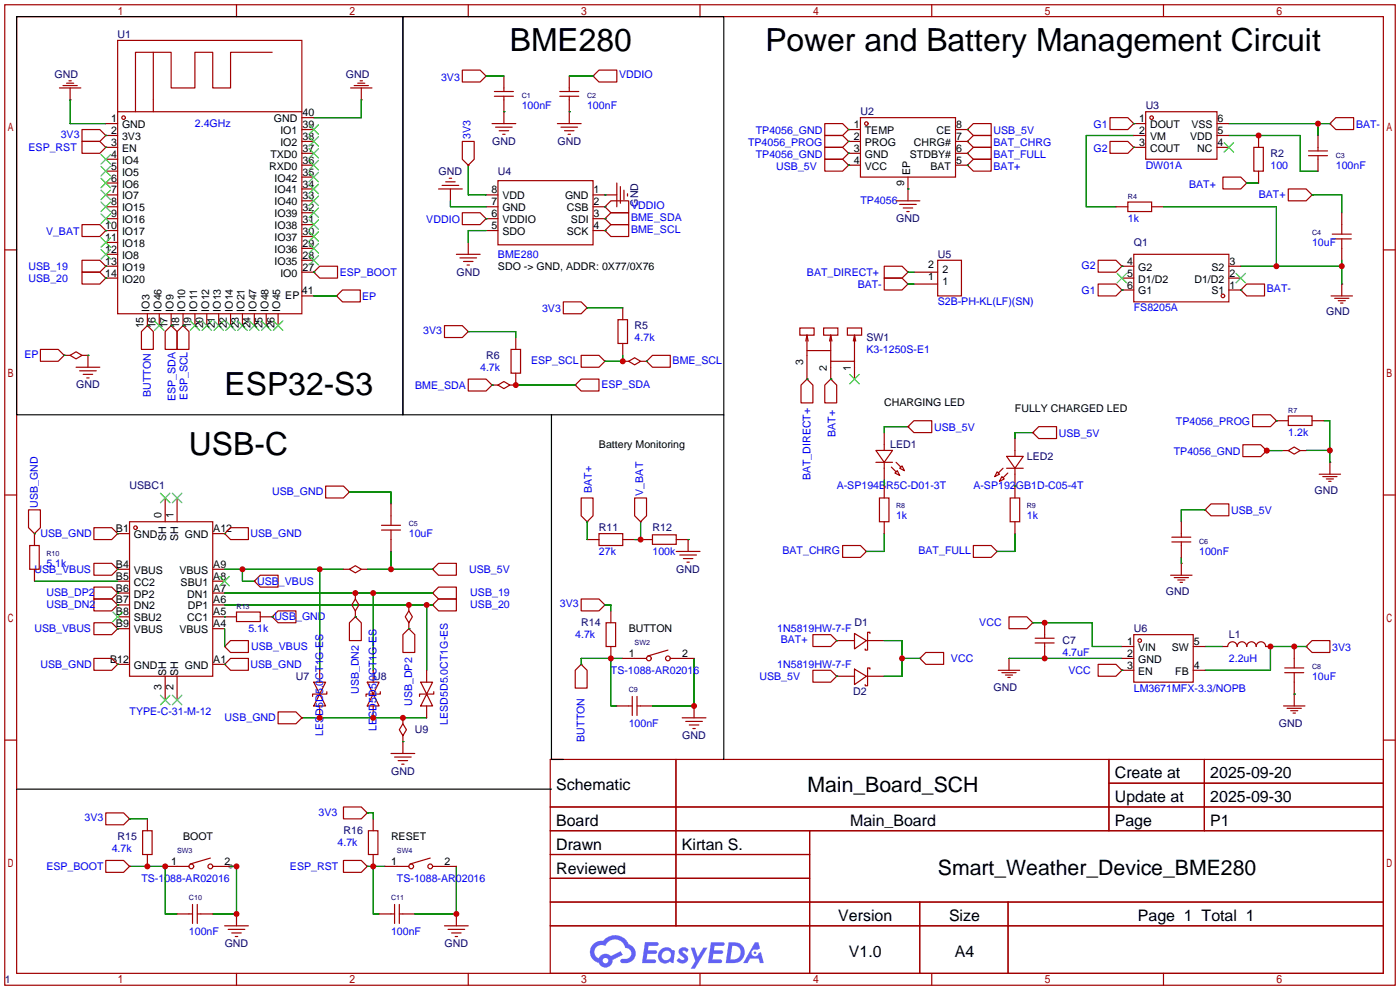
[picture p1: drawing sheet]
<svg xmlns="http://www.w3.org/2000/svg" width="299mm" height="212mm" viewBox="0 0 299 212" stroke-linecap="round" stroke-linejoin="round" font-family="sans-serif">
<g fill="#999">
<circle cx="49.3" cy="185.2" r=".51"/>
<circle cx="270.7" cy="96.4" r=".51"/>
</g>
<g fill="none" stroke="#a10000" stroke-width=".25">
<path d="M1 1h297.2v209.6h-297.2zM3.6 3.6h292.1v204.4h-292.1zM50.5 1v2.6M100.1 1v2.6M149.6 1v2.6M199.1 1v2.6M248.7 1v2.6M1 53.4h2.6M295.7 53.4h2.5M1 105.8h2.6M295.7 105.8h2.5M1 158.2h2.6"/>
<path d="M295.7 158.2h2.5M117.6 162.3h178.1v45.7h-178.1zM117.6 172.5h178.1M117.6 177.5h178.1M144.5 162.3v35.6M173 177.5v30.5M237 162.3v15.2M237 167.4h58.7M257.4 162.3v15.2M117.6 182.6h55.4M117.6 192.8h178.1M117.6 187.7h55.4"/>
<path d="M117.6 197.9h178.1M196.6 192.8v15.2M215.4 192.8v15.2M50.5 208v2.6M100.1 208v2.6M149.6 208v2.6M199.1 208v2.6M248.7 208v2.6"/>
</g>
<g fill="#5487ff">
<path d="M145.3 202.7a1.3 1.3 0 0 1 1.9 .3l-.4 .6a.54 .54 0 0 0-.9-.2l.1 .2a1.34 1.34 0 0 1 .9 1.8 1.47 1.47 0 0 1-2.3-.1l.5-.6 .8 .5a.31 .31 0 0 0 .4-.3 .31 .31 0 0 0-.3-.4 1.12 1.12 0 0 1-.7-1.8z"/>
<path d="M147.6 202.5h.9l.6 2 1.2-2h.9l-2.7 4.6h-.9l1-1.7z"/>
<path d="M137.8 201.4h1.7a1.31 1.31 0 0 1 1.2 .2 .4 .4 0 0 1-.3 .5l-1.8 .1-.1 .9h1.6a.4 .4 0 0 1 .4 .4 .4 .4 0 0 1-.5 .4h-1.6l-.2 1.2h1.4a.46 .46 0 0 1 .5 0 .46 .46 0 0 1 .1 .5l-.4 .2h-2.6z"/>
<path d="M151.9 201.4h1.7a1.32 1.32 0 0 1 1.2 .2 .39 .39 0 0 1-.3 .5l-1.8 .1-.1 .9h1.6a.4 .4 0 0 1 .4 .4 .4 .4 0 0 1-.4 .4h-1.7l-.2 1.2h1.4a.46 .46 0 0 1 .5 0 .46 .46 0 0 1 .1 .5l-.4 .2h-2.6z"/>
<path d="M161.3 201.4h.8l.3 1.3-.6 .4a.75 .75 0 0 0-1.1 .3 .75 .75 0 0 0 .5 1 .75 .75 0 0 0 .9-.7l.5-.2 .6 2.3h-.8l-.3-.9h-1.8l-.5 .9h-1z"/>
<path d="M155.7 201.4l-.6 4.4h1.5a2.27 2.27 0 0 0 2.6-2.2 2.27 2.27 0 0 0-2.7-2.2zM156.5 202.1a1.5 1.5 0 0 1 1.8 1.6 1.5 1.5 0 0 1-1.9 1.4h-.3z"/>
<path d="M141.2 203a1.6 1.6 0 0 0-.3 2.3 1.6 1.6 0 0 0 2.3 .2l.7 .3 .3-2.4-.1-.3-.5-.1a1.58 1.58 0 0 0-2.4 0zM141.8 203.5a.98 .98 0 0 1 1.6 .4 .98 .98 0 0 1-1.1 1.3 .94 .94 0 0 1-.9-.7 .94 .94 0 0 1 .4-1z"/>
<path d="M126.8 201.8a2.37 2.37 0 0 0 1.1 4 1.54 1.54 0 0 0 1.8 1 1.54 1.54 0 0 0 1.2-1.6l2.2-1.1-.5-.8-2 1a1.57 1.57 0 0 0-2.7 .5 1.5 1.5 0 0 1-.7-2.1 1.5 1.5 0 0 1 2.2-.5 2.23 2.23 0 0 1 2.3-1.4 2.23 2.23 0 0 1 2 1.8 1.16 1.16 0 0 1 1.2 1.1 1.16 1.16 0 0 1-1.1 1.2h-.7a.47 .47 0 0 0-.5 .4 .47 .47 0 0 0 .4 .5 2.17 2.17 0 0 0 2.5-.9 2.17 2.17 0 0 0-.3-2.7l-.8-.4a3.2 3.2 0 0 0-5.5-.7l-1.1 .1zM128.8 205.3a.6 .6 0 0 1 1.2 0 .6 .6 0 0 1-1.2 0z"/>
<circle cx="161.4" cy="203.6" r=".28"/>
</g>
<g fill="none" stroke="#a10000" stroke-width=".25">
<path d="M12.7 18.8h4.6M13.5 18.3h3M14.2 17.8h1.5M14.7 17.3h.5M15 18.8v2.5M25.1 8.6h39.4v58.5h-39.4zM32.8 11.2v12.7M58.2 11.2h-8.9v7.6h-3.8v-7.6h-3.8v7.6h-5.1v-7.6h-7.6v12.7M74.9 18.8h4.6M75.7 18.3h3M76.5 17.8h1.5M77 17.3h.5"/>
<path d="M77.2 18.8v2.5M98.8 15h3.8l1.3 1.3-1.3 1.2h-3.8zM103.9 16.3h.1M105.7 19.6h4M107.7 16.3v3.3M119.6 19.6h4.1M121.7 16.3v3.3M126.7 16.3h.1M128 15h3.8v2.5h-3.8l-1.3-1.2zM15 21.3h.1M17.5 30.2h3.8l1.3 1.3-1.3 1.3h-3.8zM17.5 27.7h3.8l1.3 1.3-1.3 1.2h-3.8z"/>
<path d="M22.6 31.5h.1M22.6 29h.1M22.6 26.4h2.5M22.6 29h2.5M22.6 31.5h2.5M22.6 34h2.5M22.6 36.6h2.5M22.6 39.1h2.5M25.1 23.9h39.4M64.5 37.8h2.6M64.5 35.3h2.6M64.5 32.8h2.6"/>
<path d="M64.5 30.2h2.6M64.5 27.7h2.6M64.5 25.1h2.6M77.2 21.3h.1M94.5 39.6h3.5M95.2 38.9h2.1M96 38.1h.5M98.8 30.2h2.5v3.8l-1.2 1.3-1.3-1.3zM100.1 35.3h.1M105.2 26.4h5M105.7 20.6h4M105.9 27.2h3.6"/>
<path d="M106.4 38.6h20.3v13.7h-20.3zM106.7 27.9h2M107.4 28.7h.5M107.7 20.6v5.8M119.1 26.4h5.1M119.6 20.6h4.1M119.9 27.2h3.5M120.6 27.9h2.1M121.4 28.7h.5M121.7 20.6v5.8M131.8 39.1v5.1M132.6 39.9v3.5"/>
<path d="M176.3 26.4h3.8l1.3 1.3-1.3 1.3h-3.8zM176.3 31.5h3.8l1.3 1.3-1.3 1.2h-3.8zM176.3 29h3.8l1.3 1.2-1.3 1.3h-3.8zM176.3 34h3.8l1.3 1.3-1.3 1.3h-3.8zM181.4 27.7h.1M181.4 32.8h.1M181.4 30.2h.1M181.4 35.3h.1M181.4 35.3h2.5M181.4 32.8h2.5M181.4 30.2h2.5M181.4 27.7h2.5"/>
<path d="M183.9 25.1h20.3v12.7h-20.3zM194.1 37.8v5.1M204.2 35.3h2.6M204.2 32.8h2.6M204.2 30.2h2.6M204.2 27.7h2.6M206.8 35.3h.1M206.8 27.7l1.2-1.3h3.8v2.6h-3.8zM206.8 27.7h.1M206.8 30.2l1.2-1.2h3.8v2.5h-3.8zM206.8 30.2h.1M206.8 32.8h.1"/>
<path d="M208 34h3.8v2.6h-3.8l-1.2-1.3zM208 31.5h3.8v2.5h-3.8l-1.2-1.2zM237.2 25.1h3.8l1.3 1.3-1.3 1.3h-3.8zM237.2 30.2h3.8l1.3 1.3-1.3 1.3h-3.8zM242.3 26.4h.1M242.3 31.5h.1M242.3 26.4h2.6M242.3 29h2.6M242.3 31.5h2.6M244.9 23.9h15.2v10.1h-15.2zM260.1 26.4h2.5M260.1 29h2.5"/>
<path d="M260.1 31.5h2.5M261.4 37.8h3.8l1.2 1.3-1.2 1.3h-3.8zM266.4 39.1h.1M268 31.5h2v5.1h-2zM269 29v2.5M269 36.6v2.5M279.7 33.3h4M279.7 32.3h4M281.7 29v3.3M281.7 33.3v3.3M284.2 26.4l1.3-1.3h3.8v2.6h-3.8zM284.2 26.4h.1"/>
<path d="M17.5 55.6h3.8l1.3 1.3-1.3 1.3h-3.8zM17.5 58.2h3.8l1.3 1.2-1.3 1.3h-3.8zM17.5 48h3.8l1.3 1.3-1.3 1.2h-3.8zM22.6 56.9h.1M22.6 59.4h.1M22.6 49.3h.1M22.6 41.7h2.5M22.6 44.2h2.5M22.6 46.7h2.5M22.6 49.3h2.5M22.6 51.8h2.5M22.6 54.4h2.5"/>
<path d="M22.6 56.9h2.5M22.6 59.4h2.5M64.5 58.2h2.6M64.5 55.6h2.6M64.5 53.1h2.6M64.5 50.5h2.6M64.5 48h2.6M64.5 45.5h2.6M64.5 42.9h2.6M64.5 40.4h2.6M67.1 58.2h.1M68.3 56.9h3.8v2.5h-3.8l-1.2-1.2z"/>
<path d="M93.7 40.4h5.1M96.3 40.4v2.5M97.5 54.4h5.1M98.3 55.1h3.6M98.8 45.5h3.8l1.3 1.2-1.3 1.3h-3.8zM99.1 55.9h2M99.8 56.6h.5M100.1 51.8v2.6M103.9 46.7h.1M103.9 41.7h2.5M103.9 44.2h2.5M103.9 46.7h2.5"/>
<path d="M103.9 49.3h2.5M126.7 41.7h5.1M126.7 44.2h2.6M126.7 46.7h2.6M126.7 49.3h2.6M129.3 49.3h.1M129.3 46.7h.1M129.3 44.2h.1M130.6 48h3.8v2.5h-3.8l-1.3-1.2zM130.6 45.5h3.8v2.5h-3.8l-1.3-1.3zM130.6 42.9h3.8v2.6h-3.8l-1.3-1.3zM133.3 40.6v2.1"/>
<path d="M134.1 41.4v.5M189 59.4h3.8l1.3 1.3-1.3 1.3h-3.8zM189 56.9h3.8l1.3 1.3-1.3 1.2h-3.8zM191.5 42.9h5.1M192.3 43.7h3.5M193 44.4h2.1M193.8 45.2h.5M194.1 58.2h.1M195.3 58.2h5.1M200.4 55.6h5.1v7.6h-5.1zM234.7 55.6h3.8l1.3 1.3-1.3 1.3h-3.8zM238.5 44.2h2.5"/>
<path d="M239.8 56.9h.1M239.8 56.9h2.5M239.8 59.4h2.5M241 43.2h5.1v2h-5.1zM242.3 54.4h20.3v10.1h-20.3zM246.1 44.2h2.6M262.6 56.9h2.6M262.6 59.4h2.6M275.3 40.4h3.8l1.3 1.3-1.3 1.2h-3.8zM280.4 41.7h.1M284.7 51.1h4.1M284.7 50h4.1"/>
<path d="M286.8 45.5v4.5M286.8 51.1v4.5M8.6 74.7h3.8l1.3 1.2-1.3 1.3h-3.8zM13.7 75.9h.1M13.7 75.9h1.3M15 75.9l1.3-.7 1.2 .7-1.2 .8zM16.3 78.5h5M17 79.2h3.6M17.5 75.9h1.3v2.6M31.5 69.6l1.3 1.3v3.8h-2.6v-3.8zM31.5 69.6h.1M31.5 67.1v2.5"/>
<path d="M34 67.1v2.5M36.6 69.6l1.2 1.3v3.8h-2.5v-3.8zM36.6 69.6h.1M36.6 67.1v2.5M39.1 69.6l1.3 1.3v3.8h-2.6v-3.8zM39.1 69.6h.1M39.1 67.1v2.5M41.7 67.1v2.5M44.2 67.1v2.5M46.7 67.1v2.5M49.3 67.1v2.5M51.8 67.1v2.5"/>
<path d="M54.4 67.1v2.5M56.9 67.1v2.5M59.4 67.1v2.5M64.5 63.2h2.6M71.9 63.2h.1M73.2 62h3.8v2.5h-3.8l-1.3-1.3zM95 69.6h3.8l1.3 1.3-1.3 1.2h-3.8zM100.1 70.9h.1M109.2 74.7h2.1v5.1h-2.1zM110.2 72.1v2.6M110.2 79.8v2.5h-1.2M120.4 64.5h3.8l1.3 1.3-1.3 1.3h-3.8z"/>
<path d="M124.2 75.9h3.8l1.3 1.3-1.3 1.3h-3.8zM125.5 65.8h.1M129.3 77.2h.1M132.1 68.3h2v5.1h-2zM133.1 65.8v2.5M133.1 73.4v2.5M133.1 77.2h1.3M134.4 77.2l1.2-.7 1.3 .7-1.3 .8zM136.9 77.2h1.3M138.2 77.2l1.2-1.3h3.9v2.6h-3.9zM138.2 77.2h.1M170.9 70.1h3.1v1.5h-3.1z"/>
<path d="M172.5 71.6v3.3h5M172.5 74.9v6.1M172.5 71.6l.2 1.3M172.5 71.6l-.3 1.3M176 70.1h3.1v1.5h-3.1zM177.5 71.6v5.6h5.1v-5.6M177.5 77.2v3.8M177.5 71.6l.3 1.3M177.5 71.6l-.2 1.3M181.1 70.1h3v1.5h-3zM182.6 77.2v3.8M182.6 71.6l.3 1.3"/>
<path d="M182.6 71.6l-.2 1.3M194.1 60.7h.1M195.3 60.7h5.1M234.7 60.7h3.8l1.3 1.3-1.3 1.2h-3.8zM239.8 62h.1M239.8 62h2.5M262.6 62h2.6M265.2 62l1.2-1.3h3.9v2.5h-3.9zM265.2 62h.1M284.5 63.2h4.6M285.2 63.8h3.1M286 64.3h1.5"/>
<path d="M286.5 64.8h.5M286.8 60.7h.1M286.8 60.7v2.5M17.8 80h2M18.5 80.8h.5M100.1 81h3.8l1.3 1.3-1.3 1.3h-3.8zM105.2 82.3h.1M105.2 82.3h1.2M106.4 82.3l1.3-.8 1.3 .8-1.3 .8zM122.9 82.3l1.3-1.3h3.8v2.6h-3.8zM122.9 82.3h.1M171.2 82.3l1.3-1.3 1.2 1.3v3.8h-2.5z"/>
<path d="M172.5 81h.1M176.3 82.3l1.2-1.3 1.3 1.3v3.8h-2.5zM177.5 81h.1M187.2 96.3h3.6l-1.8 2.5zM187.2 98.8h3.6M189 92.5v3.8M189 98.8v3.8M190.5 99.8l1 1M191.5 98.8l1 1M194.1 91.2h.1M195.3 89.9h3.8v2.6h-3.8l-1.2-1.3zM215.1 97.5h3.6l-1.8 2.6z"/>
<path d="M216.9 93.7v3.8M220.7 92.5l1.3-1.3h3.8v2.5h-3.8zM220.7 92.5h.1M265.6 95h3.8l1.3 1.3-1.3 1.3h-3.8zM267.7 88.6h3.8l1.3 1.3-1.3 1.3h-3.8zM270.7 96.3h.1M272.8 89.9h.1M272.8 89.9h2.5M274.1 96.3h1.2M275.3 96.3l1.3-.8 1.3 .8-1.3 .8zM275.3 88.9h5.1v2h-5.1zM277.9 96.3h1.2"/>
<path d="M280.4 89.9h2.6M284.2 98.8h.1M284.2 98.8v2.5M6.1 109h2.5v3.8l-1.2 1.2-1.3-1.2zM6.3 116.6h2.1v5.1h-2.1zM7.4 114h.1M7.4 114v2.6M20.1 112.8h3.8l1.2 1.2-1.2 1.3h-3.8zM25.1 114h.1M25.1 114h2.6M27.7 111.5h17.8v33h-17.8zM35.3 106.4v5.1"/>
<path d="M37.8 106.4v5.1M45.5 114h2.5M48 114l1.3-1.2h3.8v2.5h-3.8zM48 114h.1M69.6 103.9h3.8l1.3 1.3-1.3 1.2h-3.8zM74.7 105.2h.1M81.5 113.3h4.1M81.5 112.3h4.1M83.6 107.7v4.6M83.6 113.3v4.6M124.2 106.4h2.5v3.8l-1.2 1.3-1.3-1.3zM125.5 111.5h.1"/>
<path d="M125.5 115.3h2.5M128 114h5.1v2.6h-5.1zM133.1 115.3h2.5M135.6 106.4h2.6v3.8l-1.3 1.3-1.3-1.3zM136.9 111.5h.1M136.9 115.3h2.5M139.4 114.3h5.1v2h-5.1zM144.5 115.3h2.6v2.6M144.5 117.9h5.1M145.3 118.6h3.5M146 119.4h2.1M180.1 116.6h3.8l1.3 1.3-1.3 1.2h-3.8z"/>
<path d="M185.2 117.9h.1M188 106.4h2v5.1h-2zM189 103.9v2.5M189 111.5v2.5M191.3 101.1l.5-.5 .5 1zM192.3 100.1l.5-.5 .5 1zM208 116.6h3.8l1.3 1.3-1.3 1.2h-3.8zM213.1 100.8l.5 .5-1 .6zM213.1 117.9h.1M214.1 101.9l.5 .5-1 .5zM214.4 100.1l-1 1M215.1 100.1h3.6"/>
<path d="M215.4 101.1l-1 1M215.9 106.4h2v5.1h-2zM216.9 100.1v6.3M216.9 111.5v2.5M250.4 115.8h4.1M250.4 114.8h4.1M252.5 111.5v3.3M252.5 115.8v3.3M257.6 109h.1M258.8 107.7h3.8v2.5h-3.8l-1.2-1.2zM281.9 101.3h4.6M282.7 101.9h3.1"/>
<path d="M283.5 102.4h1.5M284 102.9h.5M7.4 121.7v2.5M20.1 120.4h3.8l1.2 1.3-1.2 1.2h-3.8zM20.1 133.1h3.8l1.2 1.3-1.2 1.2h-3.8zM20.1 125.5h3.8l1.2 1.2-1.2 1.3h-3.8zM20.1 128h3.8l1.2 1.3-1.2 1.3h-3.8zM25.1 121.7h.1M25.1 134.4h.1M25.1 126.7h.1M25.1 129.3h.1M25.1 121.7h2.6"/>
<path d="M25.1 124.2h2.6M25.1 126.7h2.6M25.1 129.3h2.6M25.1 131.8h2.6M25.1 134.4h2.6M45.5 121.7h2.5M45.5 124.2h2.5M45.5 126.7h2.5M45.5 129.3h2.5M45.5 131.8h5M45.5 134.4h2.5M48 138.2l1.3-1.3h3.8v2.5h-3.8z"/>
<path d="M48 138.2h.1M50.5 130.8h5.1v2h-5.1zM54.4 124.2h.1M55.6 122.9h3.8v2.6h-3.8l-1.2-1.3zM55.6 131.8h2.6M58.2 131.8h.1M59.4 130.6h3.8v2.5h-3.8l-1.2-1.3zM73.4 121.7h1.3M74.7 133.1l1.2-1.3 1.3 1.3v3.8h-2.5zM74.7 121.7l1.2-.8 1.3 .8-1.3 .7zM75.9 131.8h.1M75.9 128l.8 1.3-.8 1.3-.7-1.3z"/>
<path d="M75.9 126.7v1.3M75.9 130.6v1.2M77.2 121.7h1.3M87.4 134.4l1.2 1.2v3.8h-2.5v-3.8zM87.4 134.4h.1M87.4 130.6l.7 1.2-.7 1.3-.8-1.3zM87.4 129.3v1.3M87.4 133.1v1.3M92.5 126.7l1.2-1.2h3.8v2.5h-3.8zM92.5 126.7h.1M92.5 129.3l1.2-1.3h3.8v2.6h-3.8zM92.5 129.3h.1"/>
<path d="M92.5 121.7l1.2-1.3h3.8v2.5h-3.8zM92.5 121.7h.1M124.2 128h3.8l1.3 1.3-1.3 1.3h-3.8zM129.3 129.3h.1M129.5 133.1h2.1v5.1h-2.1zM130.6 130.6v2.5M130.6 138.2v2.5M142.7 138.9l-4.3 1.3M146.8 120.1h.5M173.7 135.6h3.8l1.3 1.3-1.3 1.3h-3.8zM178.8 136.9h.1M178.8 136.9h3.8"/>
<path d="M182.6 135.4l2.6 1.5-2.6 1.8zM185.2 136.9h3.8M185.9 135.4v-.3h-.5v3.8h-.5v-.2M197.9 139.4h3.8v2.6h-3.8l-1.3-1.3zM215.6 131.8h3.9l1.2 1.3-1.2 1.3h-3.9zM220.7 133.1h.1M221.2 137.4h4.1M221.2 136.4h4.1M223.3 133.1v3.3M223.3 137.4v3.3M239.8 138.2h2.5M242.3 135.6h12.7v10.2h-12.7z"/>
<path d="M250.2 122.9h4.6M251 123.4h3M251.7 124h1.5M252.2 124.5h.5M252.5 120.4h.1M252.5 120.4v2.5M255 138.2h2.6M261.4 138.2h1a1.02 1.02 0 0 1 1-1 1.02 1.02 0 0 1 1 1 1.02 1.02 0 0 1 1-1 1.02 1.02 0 0 1 1 1 1.02 1.02 0 0 1 1.1-1 1.02 1.02 0 0 1 1 1 1.02 1.02 0 0 1 1-1 1.02 1.02 0 0 1 1 1h1M276.6 138.2v4.5M279.1 138.2h.1M280.4 136.9h3.8v2.5h-3.8l-1.3-1.2zM20.1 140.7h3.8l1.2 1.3-1.2 1.3h-3.8z"/>
<path d="M25.1 142h.1M25.1 142h2.6M35.3 144.5v5.1M37.8 144.5v5.1M45.5 142h2.5M48 142h.1M49.3 140.7h3.8v2.6h-3.8l-1.3-1.3zM59.4 152.1h3.8l1.3 1.3-1.3 1.3h-3.8zM64.5 153.4h.1M67.1 145.8h2.5l-1.3 2.5zM68.3 148.3l1.3 2.6h-2.5zM68.3 143.3v2.5"/>
<path d="M68.3 150.9v2.5M69.8 147.8v.5h-3v.5M78.5 145.8h2.5l-1.2 2.5zM79.8 148.3l1.2 2.6h-2.5zM79.8 143.3v2.5M79.8 150.9v2.5M81.3 147.8v.5h-3.1v.5M86.1 154.7l.8 1.3-.8 1.2-.8-1.2zM86.1 153.4v1.3M86.1 157.2v3.8M89.9 145.8h2.6l-1.3 2.5zM91.2 148.3l1.3 2.6h-2.6z"/>
<path d="M91.2 143.3v2.5M91.2 150.9v2.5M92.7 147.8v.5h-3v.5M124.2 142l1.3 1.3v3.8h-2.6v-3.8zM124.2 142h.1M131.8 150.9h3.3M133.1 140.7h5.1M135.1 148.8v4.1M136.1 150.9h3.3M136.1 148.8v4.1M143.3 140.7h5M145.8 153.4h5.1"/>
<path d="M146.6 154.2h3.5M147.3 154.9h2.1M148.1 155.7h.5M148.3 150.9v2.5M173.7 143.3h3.8l1.3 1.2-1.3 1.3h-3.8zM178.8 144.5h.1M178.8 144.5h3.8M182.6 143l2.6 1.5-2.6 1.8zM185.2 144.5h3.8M185.9 143v-.3h-.5v3.9h-.5v-.3M196.6 140.7h.1M213.4 143.3h4.5"/>
<path d="M214.1 143.8h3.1M214.9 144.3h1.5M215.4 144.8h.5M215.6 140.7h.1M215.6 140.7v2.6M234.7 142h3.8l1.3 1.3-1.3 1.2h-3.8zM239.8 143.3h.1M239.8 143.3h2.5M239.8 140.7h2.5M255 143.3h2.6M274.3 150.9h4.6M274.6 143.8h4"/>
<path d="M274.6 142.7h4M275.1 151.4h3M275.8 151.9h1.6M276.4 152.4h.5M276.6 148.3h.1M276.6 143.8v7.1M22.6 173.7h3.8l1.3 1.3-1.3 1.3h-3.8zM27.7 175h.1M30.5 177.5h2v5.1h-2zM31.5 175v2.5M73.4 172.5h3.8l1.3 1.2-1.3 1.3h-3.8zM78.5 173.7h.1"/>
<path d="M78.7 177.5h2.1v5.1h-2.1zM79.8 175v2.5M83.6 161h5M84.3 161.8h3.6M85.1 162.6h2M85.9 163.3h.5M22.6 183.9h3.8l1.3 1.3-1.3 1.2h-3.8zM27.7 185.2h.1M31.5 182.6v2.6M35.3 185.2h5.1M37.8 195.3h3.3M41.1 193.3v4.1"/>
<path d="M42.2 193.3v4.1M42.2 195.3h3.3M45 183.4l-4.4 1.3M45.5 185.2h5M48 197.9h5.1M48.8 198.6h3.5M49.5 199.4h2.1M50.5 195.3v2.6M73.4 183.9h3.8l1.3 1.3-1.3 1.2h-3.8zM78.5 185.2h.1M79.8 182.6v2.6M81 195.3h3.3"/>
<path d="M82.3 185.2h5.1M84.3 193.3v4.1M85.3 195.3h3.3M85.3 193.3v4.1M91.9 183.4l-4.3 1.3M92.5 185.2h5M95 197.9h5.1M95.8 198.6h3.5M96.5 199.4h2.1M97.5 195.3v2.6M50.3 200.2h.5M97.3 200.2h.5"/>
<circle cx="26.4" cy="25.1" r=".38"/>
<circle cx="185.2" cy="26.4" r=".38"/>
<circle cx="246.1" cy="25.1" r=".38"/>
<circle cx="261.4" cy="63.2" r=".38"/>
<circle cx="29" cy="112.8" r=".38"/>
<circle cx="243.6" cy="136.9" r=".38"/>
<circle cx="138.7" cy="140.7" r=".51"/>
<circle cx="142.7" cy="140.7" r=".51"/>
<circle cx="40.9" cy="185.2" r=".51"/>
<circle cx="45" cy="185.2" r=".51"/>
<circle cx="87.9" cy="185.2" r=".51"/>
<circle cx="91.9" cy="185.2" r=".51"/>
</g>
<g fill="none" stroke="#008700" stroke-width=".25">
<path d="M103.9 16.3h3.8M121.7 16.3h5M15 21.3v5.1h7.6M22.6 31.5h.1M22.6 29h.1M77.2 21.3v3.8h-10.1M100.1 35.3v6.4h3.8M107.7 23.9h.1M121.7 23.9h.1M181.4 27.7h.1M181.4 32.8h.1M181.4 30.2h.1"/>
<path d="M181.4 35.3h.1M206.8 32.8h.1M206.8 30.2h.1M206.8 35.3h.1M206.8 27.7h.1M242.3 26.4h.1M242.3 31.5h.1M242.3 29h-10.1v15.2h6.3M262.6 26.4h21.6M262.6 29h15.3v7.6h3.8M266.4 39.1h2.6M281.7 26.4v2.6"/>
<path d="M22.6 56.9h.1M22.6 59.4h.1M22.6 49.3h.1M67.1 58.2h.1M96.3 42.9v1.3h7.6M103.9 46.7h.1M103.9 49.3h-3.8v2.5M129.3 49.3h.1M129.3 46.7h.1M129.3 41.7h.1M129.3 44.2h.1M194.1 40.4h.1"/>
<path d="M194.1 58.2h1.2M239.8 56.9h.1M248.7 44.2h24.1v12.7M265.2 56.9h21.6M280.4 41.7h6.4v3.8M286.8 55.6v5.1M13.7 75.9h.1M18.8 75.9h.1M31.5 69.6h.1M36.6 69.6h.1M39.1 69.6h.1M67.1 63.2h4.8"/>
<path d="M100.1 70.9h10.1v1.2M125.5 65.8h7.6M133.1 75.9v1.3h-3.8M138.2 77.2h.1M194.1 60.7h1.2M239.8 62h.1M265.2 62h.1M105.2 82.3h.1M110.2 82.3h12.7M172.5 81h.1M177.5 81h.1M194.1 91.2h-5.1v1.3"/>
<path d="M220.7 92.5h-3.8v1.2M272.8 89.9h.1M274.1 96.3h-3.4v.1M279.1 96.3h5.1M283 89.9h1.2v8.9M7.4 114h.1M25.1 114h.1M48 114h.1M74.7 105.2h8.9v2.5M83.6 117.9v3.8M125.5 111.5v3.8M136.9 111.5v3.8h-1.3"/>
<path d="M147.1 115.3h.1M189 102.6v1.3M189 114v3.9h-3.8M216.9 103.9h.1M216.9 114v3.9h-3.8M252.5 119.1v1.3M257.6 109h-5.1v2.5M7.4 124.2h17.7M25.1 121.7h.1M25.1 134.4h.1M25.1 126.7h.1M25.1 129.3h.1"/>
<path d="M48 131.8h.1M48 126.7h44.5M48 129.3h44.5M48 121.7h25.4M48 134.4v3.8M51.8 121.7v2.5h2.6M58.2 131.8h.1M68.3 121.7v21.6M75.9 131.8h.1M78.5 121.7h14M79.8 126.7v16.6M87.4 134.4h.1"/>
<path d="M91.2 129.3v14M129.3 129.3h1.3v1.3M178.8 136.9h.1M189 136.9h3.8v7.6h-3.8M220.7 133.1h12.7v5.1h6.4M257.6 138.2h3.8M279.1 138.2h-7.6v5.1h-13.9M25.1 142h.1M48 142h.1M64.5 153.4h26.7M86.1 158.5h.1M130.6 140.7v10.2h1.2"/>
<path d="M133.1 140.7h-8.9v1.3M148.3 140.7v10.2h-8.9M178.8 144.5h.1M192.8 140.7h3.8M215.6 140.7h24.2M239.8 143.3h.1M276.6 148.3h.1M27.7 175h3.8M78.5 173.7h1.3v1.3M27.7 185.2h7.6v10.1h2.5M49.3 185.2h1.2v10.1h-5M78.5 185.2h3.8"/>
<path d="M79.8 185.2v10.1h1.2M97.5 185.2v10.1h-8.9"/>
</g>
<g fill="none" stroke="#3c3" stroke-width=".25">
<path d="M21.6 33l2 2.1M21.6 35.6l2 2M21.6 38.1l2 2M23.6 33l-2 2.1M23.6 35.6l-2 2M23.6 38.1l-2 2M66 39.4l2.1 2M66 36.8l2.1 2.1M66 34.3l2.1 2M66 31.8l2.1 2M66 29.2l2.1 2M66 26.7l2.1 2"/>
<path d="M68.1 39.4l-2.1 2M68.1 36.8l-2.1 2.1M68.1 34.3l-2.1 2M68.1 31.8l-2.1 2M68.1 29.2l-2.1 2M68.1 26.7l-2.1 2M261.6 30.5l2.1 2M263.7 30.5l-2.1 2M21.6 40.6l2 2.1M21.6 43.2l2 2M21.6 45.7l2 2.1M21.6 50.8l2 2"/>
<path d="M21.6 53.3l2 2.1M23.6 40.6l-2 2.1M23.6 43.2l-2 2M23.6 45.7l-2 2.1M23.6 50.8l-2 2M23.6 53.3l-2 2.1M66 54.6l2.1 2M66 52.1l2.1 2M66 49.5l2.1 2.1M66 47l2.1 2M66 44.4l2.1 2.1M66 41.9l2.1 2"/>
<path d="M68.1 54.6l-2.1 2M68.1 52.1l-2.1 2M68.1 49.5l-2.1 2.1M68.1 47l-2.1 2M68.1 44.4l-2.1 2.1M68.1 41.9l-2.1 2M238.8 58.4l2 2.1M240.8 58.4l-2 2.1M264.2 58.4l2 2.1M266.2 58.4l-2 2.1M33 68.6l2.1 2M35.1 68.6l-2.1 2"/>
<path d="M40.6 68.6l2.1 2M42.7 68.6l-2.1 2M43.2 68.6l2 2M45.2 68.6l-2 2M45.7 68.6l2.1 2M47.8 68.6l-2.1 2M48.3 68.6l2 2M50.3 68.6l-2 2M50.8 68.6l2 2M52.8 68.6l-2 2M53.3 68.6l2.1 2M55.4 68.6l-2.1 2"/>
<path d="M55.9 68.6l2 2M57.9 68.6l-2 2M58.4 68.6l2.1 2M60.5 68.6l-2.1 2M181.6 80l2 2M183.6 80l-2 2M34.3 105.4l2 2M36.3 105.4l-2 2M36.8 105.4l2.1 2M38.9 105.4l-2.1 2M24.1 130.8l2.1 2M26.2 130.8l-2.1 2"/>
<path d="M47 123.2l2 2M49 123.2l-2 2M34.3 148.6l2 2M36.3 148.6l-2 2M36.8 148.6l2.1 2M38.9 148.6l-2.1 2"/>
</g>
<path d="M3.6 3.6h82.5v85h-82.5zM86.1 3.6h68.6v85h-68.6zM117.9 88.6v73.7h2.5M154.7 88.6v73.7M3.6 168.7h114.3" fill="none" stroke="#000" stroke-width=".25"/>
<g fill="#c00">
<circle cx="35.3" cy="185.2" r=".63"/>
<circle cx="31.5" cy="185.2" r=".63"/>
<circle cx="79.8" cy="185.2" r=".63"/>
<circle cx="50.5" cy="195.3" r=".63"/>
<circle cx="50.5" cy="185.2" r=".63"/>
<circle cx="97.5" cy="195.3" r=".63"/>
<circle cx="284.2" cy="96.3" r=".63"/>
<circle cx="281.7" cy="26.4" r=".63"/>
<circle cx="269" cy="29" r=".63"/>
<circle cx="286.8" cy="56.9" r=".63"/>
<circle cx="272.8" cy="56.9" r=".63"/>
<circle cx="270.7" cy="96.3" r=".64"/>
<circle cx="86.1" cy="153.4" r=".63"/>
<circle cx="79.8" cy="153.4" r=".63"/>
<circle cx="68.3" cy="153.4" r=".63"/>
<circle cx="75.9" cy="126.7" r=".63"/>
<circle cx="79.8" cy="126.7" r=".63"/>
<circle cx="91.2" cy="129.3" r=".63"/>
<circle cx="87.4" cy="129.3" r=".63"/>
<circle cx="51.8" cy="121.7" r=".63"/>
<circle cx="68.3" cy="121.7" r=".63"/>
<circle cx="83.6" cy="121.7" r=".63"/>
<circle cx="223.3" cy="140.7" r=".63"/>
<circle cx="271.5" cy="138.2" r=".63"/>
<circle cx="276.6" cy="138.2" r=".63"/>
<circle cx="223.3" cy="133.1" r=".63"/>
<circle cx="192.8" cy="140.7" r=".63"/>
<circle cx="133.1" cy="77.2" r=".63"/>
<circle cx="110.2" cy="82.3" r=".63"/>
<circle cx="130.6" cy="140.7" r=".63"/>
<circle cx="148.3" cy="150.9" r=".63"/>
<circle cx="136.9" cy="115.3" r=".63"/>
</g>
<g font-size="6.8">
<text x="109" y="10.8">BME280</text>
<text x="163.6" y="10.8">Power and Battery Management Circuit</text>
<text x="48" y="84.5">ESP32-S3</text>
<text x="40.4" y="97.2">USB-C</text>
</g>
<g font-size="4.5">
<text x="172.6" y="169.2">Main_Board_SCH</text>
<text x="200.4" y="187">Smart_Weather_Device_BME280</text>
</g>
<g font-size="3.4">
<text x="238.3" y="166.4">Create at</text>
<text x="258.7" y="166.4">2025-09-20</text>
<text x="118.9" y="168.9">Schematic</text>
<text x="238.3" y="171.4">Update at</text>
<text x="258.7" y="171.4">2025-09-30</text>
<text x="118.9" y="176.5">Board</text>
<text x="181.7" y="176.5">Main_Board</text>
<text x="238.3" y="176.5">Page</text>
<text x="258.7" y="176.5">P1</text>
<text x="118.9" y="181.6">Drawn</text>
<text x="145.7" y="181.6">Kirtan S.</text>
<text x="118.9" y="186.7">Reviewed</text>
<text x="179.2" y="196.8">Version</text>
<text x="202.8" y="196.8">Size</text>
<text x="243.2" y="196.8">Page 1 Total 1</text>
<text x="181.4" y="204.5">V1.0</text>
<text x="204.1" y="204.5">A4</text>
</g>
<g font-size="2.3" fill="#000080">
<text x="25.1" y="8.1">U1</text>
<text x="11.7" y="16.6">GND</text>
<text x="73.9" y="16.6">GND</text>
<text x="244.9" y="23.3">U3</text>
<text x="183.9" y="24.6">U2</text>
<text x="105.2" y="31">GND</text>
<text x="119.1" y="31">GND</text>
<text x="271.5" y="33.5">R2</text>
<text x="93.7" y="37.3">GND</text>
<text x="106.4" y="37.3">U4</text>
<text x="136.4" y="44.2" transform="rotate(-90 136.4 44.2)">GND</text>
<text x="191.5" y="47.5">GND</text>
<text x="242.3" y="52.5">Q1</text>
<text x="97.6" y="58.9">GND</text>
<text x="200.4" y="55.1">U5</text>
<text x="135.6" y="70.3">R5</text>
<text x="283.5" y="67.4">GND</text>
<text x="103.9" y="76.7">R6</text>
<text x="185.2" y="72.9">SW1</text>
<text x="16.3" y="83">GND</text>
<text x="190.2" y="95.7">LED1</text>
<text x="219.5" y="98.3">LED2</text>
<text x="27.7" y="104.6">USBC1</text>
<text x="280.9" y="105.5">GND</text>
<text x="128" y="113.5">R11</text>
<text x="139.4" y="113.5">R12</text>
<text x="144.5" y="122.4">GND</text>
<text x="249.2" y="127.1">GND</text>
<text x="124.2" y="133.8">R14</text>
<text x="182.6" y="133.8">D1</text>
<text x="227.1" y="137.6">C7</text>
<text x="242.3" y="135.1">U6</text>
<text x="262.6" y="136.4">L1</text>
<text x="63.2" y="145.3">U7</text>
<text x="79.8" y="145.3">U8</text>
<text x="182.4" y="148.6">D2</text>
<text x="212.3" y="147.7">GND</text>
<text x="273.3" y="155.4">GND</text>
<text x="88.6" y="156.7">U9</text>
<text x="145.8" y="158">GND</text>
<text x="83.6" y="165.6">GND</text>
<text x="25.1" y="179.5">R15</text>
<text x="73.4" y="178.3">R16</text>
<text x="48" y="202.4">GND</text>
<text x="95" y="202.4">GND</text>
<text x="1" y="210">1</text>
</g>
<g font-size="2.3" fill="#00f">
<text x="94.3" y="17.2">3V3</text>
<text x="132.3" y="16.7">VDDIO</text>
<text x="111.5" y="23.3">100nF</text>
<text x="125.5" y="23.3">100nF</text>
<text x="13" y="29.4">3V3</text>
<text x="41.7" y="27.1">2.4GHz</text>
<text x="100.5" y="29.7" transform="rotate(-90 100.5 29.7)">3V3</text>
<text x="161.5" y="28.6">TP4056_GND</text>
<text x="212.3" y="28.6">USB_5V</text>
<text x="233.7" y="27.3">G1</text>
<text x="289.8" y="27.3">BAT-</text>
<text x="6.1" y="32.2">ESP_RST</text>
<text x="159.9" y="31.2">TP4056_PROG</text>
<text x="161.5" y="33.7">TP4056_GND</text>
<text x="212.3" y="31.1">BAT_CHRG</text>
<text x="212.3" y="33.7">BAT_FULL</text>
<text x="233.7" y="32.4">G2</text>
<text x="165.9" y="36.3">USB_5V</text>
<text x="212.3" y="36.2">BAT+</text>
<text x="244.9" y="36">DW01A</text>
<text x="254.1" y="40.1">BAT+</text>
<text x="271.5" y="36">100</text>
<text x="285.5" y="36">100nF</text>
<text x="91.1" y="47.7">VDDIO</text>
<text x="134.9" y="47.3">BME_SDA</text>
<text x="134.9" y="44.7">VDDIO</text>
<text x="183.9" y="43.7">TP4056</text>
<text x="241" y="47.5">1k</text>
<text x="269" y="42.2">BAT+</text>
<text x="9.8" y="50.2">V_BAT</text>
<text x="134.9" y="49.8">BME_SCL</text>
<text x="280.4" y="52.5">10uF</text>
<text x="6.1" y="57.6">USB_19</text>
<text x="72.6" y="58.9">ESP_BOOT</text>
<text x="106.4" y="55.1">BME280</text>
<text x="172.5" y="58.9">BAT_DIRECT+</text>
<text x="231.2" y="57.4">G2</text>
<text x="6.1" y="60.2">USB_20</text>
<text x="77.4" y="64.1">EP</text>
<text x="183.3" y="61.6">BAT-</text>
<text x="200.4" y="65.2">S2B-PH-KL(LF)(SN)</text>
<text x="231.2" y="62.9">G1</text>
<text x="270.8" y="62.5">BAT-</text>
<text x="90.5" y="71.3">3V3</text>
<text x="115.9" y="66.8">3V3</text>
<text x="242.3" y="66.5">FS8205A</text>
<text x="5.2" y="76.5">EP</text>
<text x="113.5" y="77.7">ESP_SCL</text>
<text x="135.6" y="72.9">4.7k</text>
<text x="143.8" y="77.7">BME_SCL</text>
<text x="185.2" y="75.4">K3-1250S-E1</text>
<text x="88.7" y="83.2">BME_SDA</text>
<text x="102.6" y="79.2">4.7k</text>
<text x="128.5" y="82.8">ESP_SDA</text>
<text x="32.2" y="84.8" transform="rotate(-90 32.2 84.8)">BUTTON</text>
<text x="37.5" y="85.6" transform="rotate(-90 37.5 85.6)">ESP_SDA</text>
<text x="40" y="85.4" transform="rotate(-90 40 85.4)">ESP_SCL</text>
<text x="178.5" y="93.3" transform="rotate(-90 178.5 93.3)">BAT+</text>
<text x="199.6" y="92.1">USB_5V</text>
<text x="226.3" y="93.4">USB_5V</text>
<text x="251.3" y="90.8">TP4056_PROG</text>
<text x="275.3" y="93.2">1.2k</text>
<text x="250.9" y="97.3">TP4056_GND</text>
<text x="58.2" y="105.9">USB_GND</text>
<text x="126.5" y="105.3" transform="rotate(-90 126.5 105.3)">BAT+</text>
<text x="137.4" y="105.9" transform="rotate(-90 137.4 105.9)">V_BAT</text>
<text x="173.2" y="102.6" transform="rotate(-90 173.2 102.6)">BAT_DIRECT+</text>
<text x="178.8" y="104.6">A-SP194BR5C-D01-3T</text>
<text x="208" y="104.6">A-SP192GB1D-C05-4T</text>
<text x="8.1" y="108.5" transform="rotate(-90 8.1 108.5)">USB_GND</text>
<text x="191.5" y="111">1k</text>
<text x="219.5" y="111">1k</text>
<text x="263.1" y="110">USB_5V</text>
<text x="8.6" y="114.8">USB_GND</text>
<text x="53.6" y="114.8">USB_GND</text>
<text x="87.4" y="114.8">10uF</text>
<text x="128" y="118.6">27k</text>
<text x="139.4" y="118.6">100k</text>
<text x="167.2" y="118.4">BAT_CHRG</text>
<text x="196.3" y="118.4">BAT_FULL</text>
<text x="256.3" y="118.6">100nF</text>
<text x="7.4" y="122.4">USB_VBUS</text>
<text x="9.9" y="121.1">5.1k</text>
<text x="55" y="124.9">USB_VBUS</text>
<text x="100.3" y="122.4">USB_5V</text>
<text x="9.9" y="127.5">USB_DP2</text>
<text x="9.9" y="130">USB_DN2</text>
<text x="100.5" y="127.5">USB_19</text>
<text x="100.5" y="130">USB_20</text>
<text x="119.7" y="129.8">3V3</text>
<text x="7.4" y="135.1">USB_VBUS</text>
<text x="53.1" y="135.1">5.1k</text>
<text x="58.6" y="132.6">USB_GND</text>
<text x="122.9" y="136.4">4.7k</text>
<text x="166.1" y="135.1">1N5819HW-7-F</text>
<text x="166.9" y="137.3">BAT+</text>
<text x="209.3" y="133.8">VCC</text>
<text x="8.6" y="142.7">USB_GND</text>
<text x="53.6" y="142.7">USB_GND</text>
<text x="53.7" y="138.9">USB_VBUS</text>
<text x="130.6" y="144">TS-1088-AR02016</text>
<text x="166.1" y="142.7">1N5819HW-7-F</text>
<text x="203.2" y="141.4">VCC</text>
<text x="227.1" y="140.2">4.7uF</text>
<text x="228.3" y="144">VCC</text>
<text x="262.6" y="141.4">2.2uH</text>
<text x="284.7" y="139.2">3V3</text>
<text x="76.7" y="148.3" transform="rotate(-90 76.7 148.3)">USB_DN2</text>
<text x="162.3" y="145.3">USB_5V</text>
<text x="242.3" y="147.8">LM3671MFX-3.3/NOPB</text>
<text x="280.4" y="145.3">10uF</text>
<text x="27.7" y="152.9">TYPE-C-31-M-12</text>
<text x="48" y="154.1">USB_GND</text>
<text x="88.1" y="150.9" transform="rotate(-90 88.1 150.9)">USB_DP2</text>
<text x="95.7" y="154.9" transform="rotate(-90 95.7 154.9)">LESD5D5.0CT1G-ES</text>
<text x="134.4" y="155.4">100nF</text>
<text x="69.1" y="157.2" transform="rotate(-90 69.1 157.2)">LESD5D5.0CT1G-ES</text>
<text x="80.5" y="156.2" transform="rotate(-90 80.5 156.2)">LESD5D5.0CT1G-ES</text>
<text x="124.9" y="158.5" transform="rotate(-90 124.9 158.5)">BUTTON</text>
<text x="18.1" y="175.5">3V3</text>
<text x="68.1" y="174.5">3V3</text>
<text x="9.9" y="185.9">ESP_BOOT</text>
<text x="23.9" y="182.1">4.7k</text>
<text x="62" y="185.9">ESP_RST</text>
<text x="72.1" y="180.8">4.7k</text>
<text x="30.2" y="188.4">TS-1088-AR02016</text>
<text x="84.8" y="188.4">TS-1088-AR02016</text>
<text x="40.4" y="199.9">100nF</text>
<text x="83.6" y="199.9">100nF</text>
</g>
<g font-size="2.3">
<text x="23.8" y="26.1">1</text>
<text x="23.8" y="28.6">2</text>
<text x="26.1" y="27.4">GND</text>
<text x="26.1" y="29.9">3V3</text>
<text x="58.5" y="26.1">GND</text>
<text x="59.9" y="28.6">IO1</text>
<text x="64.6" y="29.9">38</text>
<text x="64.6" y="27.4">39</text>
<text x="64.6" y="24.8">40</text>
<text x="182.5" y="27.4">1</text>
<text x="182.5" y="29.9">2</text>
<text x="184.8" y="28.6">TEMP</text>
<text x="200.1" y="28.6">CE</text>
<text x="204.3" y="29.9">7</text>
<text x="204.3" y="27.4">8</text>
<text x="243.5" y="26.1">1</text>
<text x="243.5" y="28.6">2</text>
<text x="245.8" y="27.4">DOUT</text>
<text x="245.8" y="29.9">VM</text>
<text x="254.4" y="29.9">VDD</text>
<text x="254.6" y="27.4">VSS</text>
<text x="260.2" y="28.6">5</text>
<text x="260.2" y="26.1">6</text>
<text x="23.8" y="31.2">3</text>
<text x="23.8" y="33.7">4</text>
<text x="26.1" y="32.5">EN</text>
<text x="26.1" y="35">IO4</text>
<text x="57.8" y="33.7">TXD0</text>
<text x="59.9" y="31.2">IO2</text>
<text x="64.6" y="35">36</text>
<text x="64.6" y="32.5">37</text>
<text x="182.5" y="32.5">3</text>
<text x="182.5" y="35">4</text>
<text x="184.8" y="31.2">PROG</text>
<text x="184.8" y="33.7">GND</text>
<text x="194.5" y="33.7">STDBY#</text>
<text x="195.3" y="31.2">CHRG#</text>
<text x="204.3" y="35">5</text>
<text x="204.3" y="32.5">6</text>
<text x="243.5" y="31.2">3</text>
<text x="245.8" y="32.5">COUT</text>
<text x="255.9" y="32.5">NC</text>
<text x="260.2" y="31.2">4</text>
<text x="23.8" y="36.3">5</text>
<text x="23.8" y="38.8">6</text>
<text x="23.8" y="41.3">7</text>
<text x="26.1" y="37.5">IO5</text>
<text x="26.1" y="40.1">IO6</text>
<text x="57.5" y="36.3">RXD0</text>
<text x="58.7" y="41.3">IO41</text>
<text x="58.7" y="38.8">IO42</text>
<text x="64.6" y="40.1">34</text>
<text x="64.6" y="37.5">35</text>
<text x="105" y="41.3">8</text>
<text x="126.9" y="41.3">1</text>
<text x="184.8" y="36.3">VCC</text>
<text x="193.3" y="39.7" transform="rotate(-90 193.3 39.7)">9</text>
<text x="194.5" y="37.4" transform="rotate(-90 194.5 37.4)">EP</text>
<text x="198.9" y="36.3">BAT</text>
<text x="23.8" y="43.9">8</text>
<text x="23.8" y="46.4">9</text>
<text x="26.1" y="42.6">IO7</text>
<text x="26.1" y="45.2">IO15</text>
<text x="26.1" y="47.7">IO16</text>
<text x="58.7" y="46.4">IO39</text>
<text x="58.7" y="43.9">IO40</text>
<text x="64.6" y="47.7">31</text>
<text x="64.6" y="45.2">32</text>
<text x="64.6" y="42.6">33</text>
<text x="105" y="46.4">6</text>
<text x="105" y="43.9">7</text>
<text x="107.4" y="47.7">VDDIO</text>
<text x="107.4" y="45.2">GND</text>
<text x="107.4" y="42.6">VDD</text>
<text x="120.8" y="42.6">GND</text>
<text x="121.1" y="45.2">CSB</text>
<text x="122" y="47.7">SDI</text>
<text x="126.9" y="43.9">2</text>
<text x="126.9" y="46.4">3</text>
<text x="22.5" y="49">10</text>
<text x="22.5" y="51.5">11</text>
<text x="26.1" y="50.2">IO17</text>
<text x="26.1" y="52.8">IO18</text>
<text x="58.7" y="51.5">IO37</text>
<text x="58.7" y="49">IO38</text>
<text x="64.6" y="52.8">29</text>
<text x="64.6" y="50.2">30</text>
<text x="105" y="49">5</text>
<text x="107.4" y="50.2">SDO</text>
<text x="121.1" y="50.2">SCK</text>
<text x="126.9" y="49">4</text>
<text x="22.5" y="54">12</text>
<text x="22.5" y="56.6">13</text>
<text x="22.5" y="59.1">14</text>
<text x="26.1" y="55.3">IO8</text>
<text x="26.1" y="57.9">IO19</text>
<text x="58.7" y="56.6">IO35</text>
<text x="58.7" y="54">IO36</text>
<text x="59.9" y="59.1">IO0</text>
<text x="64.6" y="57.9">27</text>
<text x="64.6" y="55.3">28</text>
<text x="106.4" y="57.6">SDO -&gt; GND, ADDR: 0X77/0X76</text>
<text x="198.4" y="59.9">1</text>
<text x="198.4" y="57.4">2</text>
<text x="201.4" y="58.4">2</text>
<text x="240.9" y="56.6">4</text>
<text x="240.9" y="59.1">5</text>
<text x="243.3" y="57.9">G2</text>
<text x="258.9" y="57.9">S2</text>
<text x="262.8" y="59.1">2</text>
<text x="262.8" y="56.6">3</text>
<text x="26.1" y="60.4">IO20</text>
<text x="61" y="64">EP</text>
<text x="64.5" y="62.9">41</text>
<text x="201.4" y="60.9">1</text>
<text x="240.9" y="61.7">6</text>
<text x="243.3" y="60.4">D1/D2</text>
<text x="243.3" y="62.9">G1</text>
<text x="255.3" y="60.4">D1/D2</text>
<text x="258.9" y="62.9">S1</text>
<text x="262.8" y="61.7">1</text>
<text x="30.7" y="70.2" transform="rotate(-90 30.7 70.2)">15</text>
<text x="32" y="66.6" transform="rotate(-90 32 66.6)">IO3</text>
<text x="33.2" y="70.2" transform="rotate(-90 33.2 70.2)">16</text>
<text x="34.5" y="66.6" transform="rotate(-90 34.5 66.6)">IO46</text>
<text x="35.8" y="70.2" transform="rotate(-90 35.8 70.2)">17</text>
<text x="37" y="66.6" transform="rotate(-90 37 66.6)">IO9</text>
<text x="38.3" y="70.2" transform="rotate(-90 38.3 70.2)">18</text>
<text x="39.6" y="66.6" transform="rotate(-90 39.6 66.6)">IO10</text>
<text x="40.9" y="70.2" transform="rotate(-90 40.9 70.2)">19</text>
<text x="42.1" y="66.6" transform="rotate(-90 42.1 66.6)">IO11</text>
<text x="43.4" y="70.2" transform="rotate(-90 43.4 70.2)">20</text>
<text x="44.7" y="66.6" transform="rotate(-90 44.7 66.6)">IO12</text>
<text x="45.9" y="70.2" transform="rotate(-90 45.9 70.2)">21</text>
<text x="47.2" y="66.6" transform="rotate(-90 47.2 66.6)">IO13</text>
<text x="48.5" y="70.2" transform="rotate(-90 48.5 70.2)">22</text>
<text x="49.7" y="66.6" transform="rotate(-90 49.7 66.6)">IO14</text>
<text x="51" y="70.2" transform="rotate(-90 51 70.2)">23</text>
<text x="52.3" y="66.6" transform="rotate(-90 52.3 66.6)">IO21</text>
<text x="53.6" y="70.2" transform="rotate(-90 53.6 70.2)">24</text>
<text x="54.8" y="66.6" transform="rotate(-90 54.8 66.6)">IO47</text>
<text x="56.1" y="70.2" transform="rotate(-90 56.1 70.2)">25</text>
<text x="57.4" y="66.6" transform="rotate(-90 57.4 66.6)">IO48</text>
<text x="58.6" y="70.2" transform="rotate(-90 58.6 70.2)">26</text>
<text x="59.9" y="66.6" transform="rotate(-90 59.9 66.6)">IO45</text>
<text x="171.7" y="78" transform="rotate(-90 171.7 78)">3</text>
<text x="176.7" y="79.3" transform="rotate(-90 176.7 79.3)">2</text>
<text x="181.8" y="79.3" transform="rotate(-90 181.8 79.3)">1</text>
<text x="189" y="86.8">CHARGING LED</text>
<text x="216.9" y="88.1">FULLY CHARGED LED</text>
<text x="128" y="95.7">Battery Monitoring</text>
<text x="24.8" y="113.7">B1</text>
<text x="34.5" y="110.7" transform="rotate(-90 34.5 110.7)">0</text>
<text x="37" y="110.7" transform="rotate(-90 37 110.7)">1</text>
<text x="45.6" y="113.7">A12</text>
<text x="28.6" y="115">GND</text>
<text x="35.5" y="115.7" transform="rotate(-90 35.5 115.7)">SH</text>
<text x="38.1" y="115.7" transform="rotate(-90 38.1 115.7)">SH</text>
<text x="39.5" y="115">GND</text>
<text x="24.8" y="121.4">B4</text>
<text x="24.8" y="123.9">B5</text>
<text x="28.6" y="122.6">VBUS</text>
<text x="28.6" y="125.2">CC2</text>
<text x="38.4" y="122.6">VBUS</text>
<text x="38.6" y="125.2">SBU1</text>
<text x="45.6" y="123.9">A8</text>
<text x="45.6" y="121.4">A9</text>
<text x="24.8" y="126.4">B6</text>
<text x="24.8" y="129">B7</text>
<text x="24.8" y="131.5">B8</text>
<text x="28.6" y="127.7">DP2</text>
<text x="28.6" y="130.2">DN2</text>
<text x="40" y="127.7">DN1</text>
<text x="40.1" y="130.2">DP1</text>
<text x="45.6" y="131.5">A5</text>
<text x="45.6" y="129">A6</text>
<text x="45.6" y="126.4">A7</text>
<text x="24.8" y="134.1">B9</text>
<text x="28.6" y="132.8">SBU2</text>
<text x="28.6" y="135.3">VBUS</text>
<text x="38.4" y="135.3">VBUS</text>
<text x="40" y="132.8">CC1</text>
<text x="45.6" y="134.1">A4</text>
<text x="134.4" y="135.1">BUTTON</text>
<text x="240.9" y="137.9">1</text>
<text x="255.1" y="137.9">5</text>
<text x="23.5" y="141.7">B12</text>
<text x="28.6" y="142.9">GND</text>
<text x="39.5" y="142.9">GND</text>
<text x="45.6" y="141.7">A1</text>
<text x="134.4" y="140.4">1</text>
<text x="145.8" y="140.4">2</text>
<text x="240.9" y="140.4">2</text>
<text x="240.9" y="142.9">3</text>
<text x="243.3" y="139.1">VIN</text>
<text x="243.3" y="141.7">GND</text>
<text x="250.4" y="139.1">SW</text>
<text x="255.1" y="142.9">4</text>
<text x="34.5" y="147.5" transform="rotate(-90 34.5 147.5)">3</text>
<text x="35.5" y="144.5" transform="rotate(-90 35.5 144.5)">SH</text>
<text x="37" y="147.5" transform="rotate(-90 37 147.5)">2</text>
<text x="38.1" y="144.5" transform="rotate(-90 38.1 144.5)">SH</text>
<text x="243.3" y="144.2">EN</text>
<text x="251.2" y="144.2">FB</text>
<text x="39.1" y="179.5">BOOT</text>
<text x="83.6" y="179.5">RESET</text>
<text x="36.6" y="184.9">1</text>
<text x="48" y="184.9">2</text>
<text x="83.6" y="184.9">1</text>
<text x="95" y="184.9">2</text>
</g>
<g font-size="1.5" fill="#000080">
<text x="111.5" y="21">C1</text>
<text x="125.5" y="21">C2</text>
<text x="285.5" y="33.7">C3</text>
<text x="241" y="42.6">R4</text>
<text x="280.4" y="50.2">C4</text>
<text x="275.3" y="88.3">R7</text>
<text x="87.4" y="112.4">C5</text>
<text x="191.5" y="108.6">R8</text>
<text x="219.5" y="108.6">R9</text>
<text x="9.9" y="118.8">R10</text>
<text x="256.3" y="116.2">C6</text>
<text x="50.5" y="130.2">R13</text>
<text x="135.6" y="137.8">SW2</text>
<text x="280.4" y="142.9">C8</text>
<text x="134.4" y="148">C9</text>
<text x="37.8" y="182.3">SW3</text>
<text x="84.8" y="182.3">SW4</text>
<text x="40.4" y="192.4">C10</text>
<text x="83.6" y="192.4">C11</text>
</g>
</svg>
